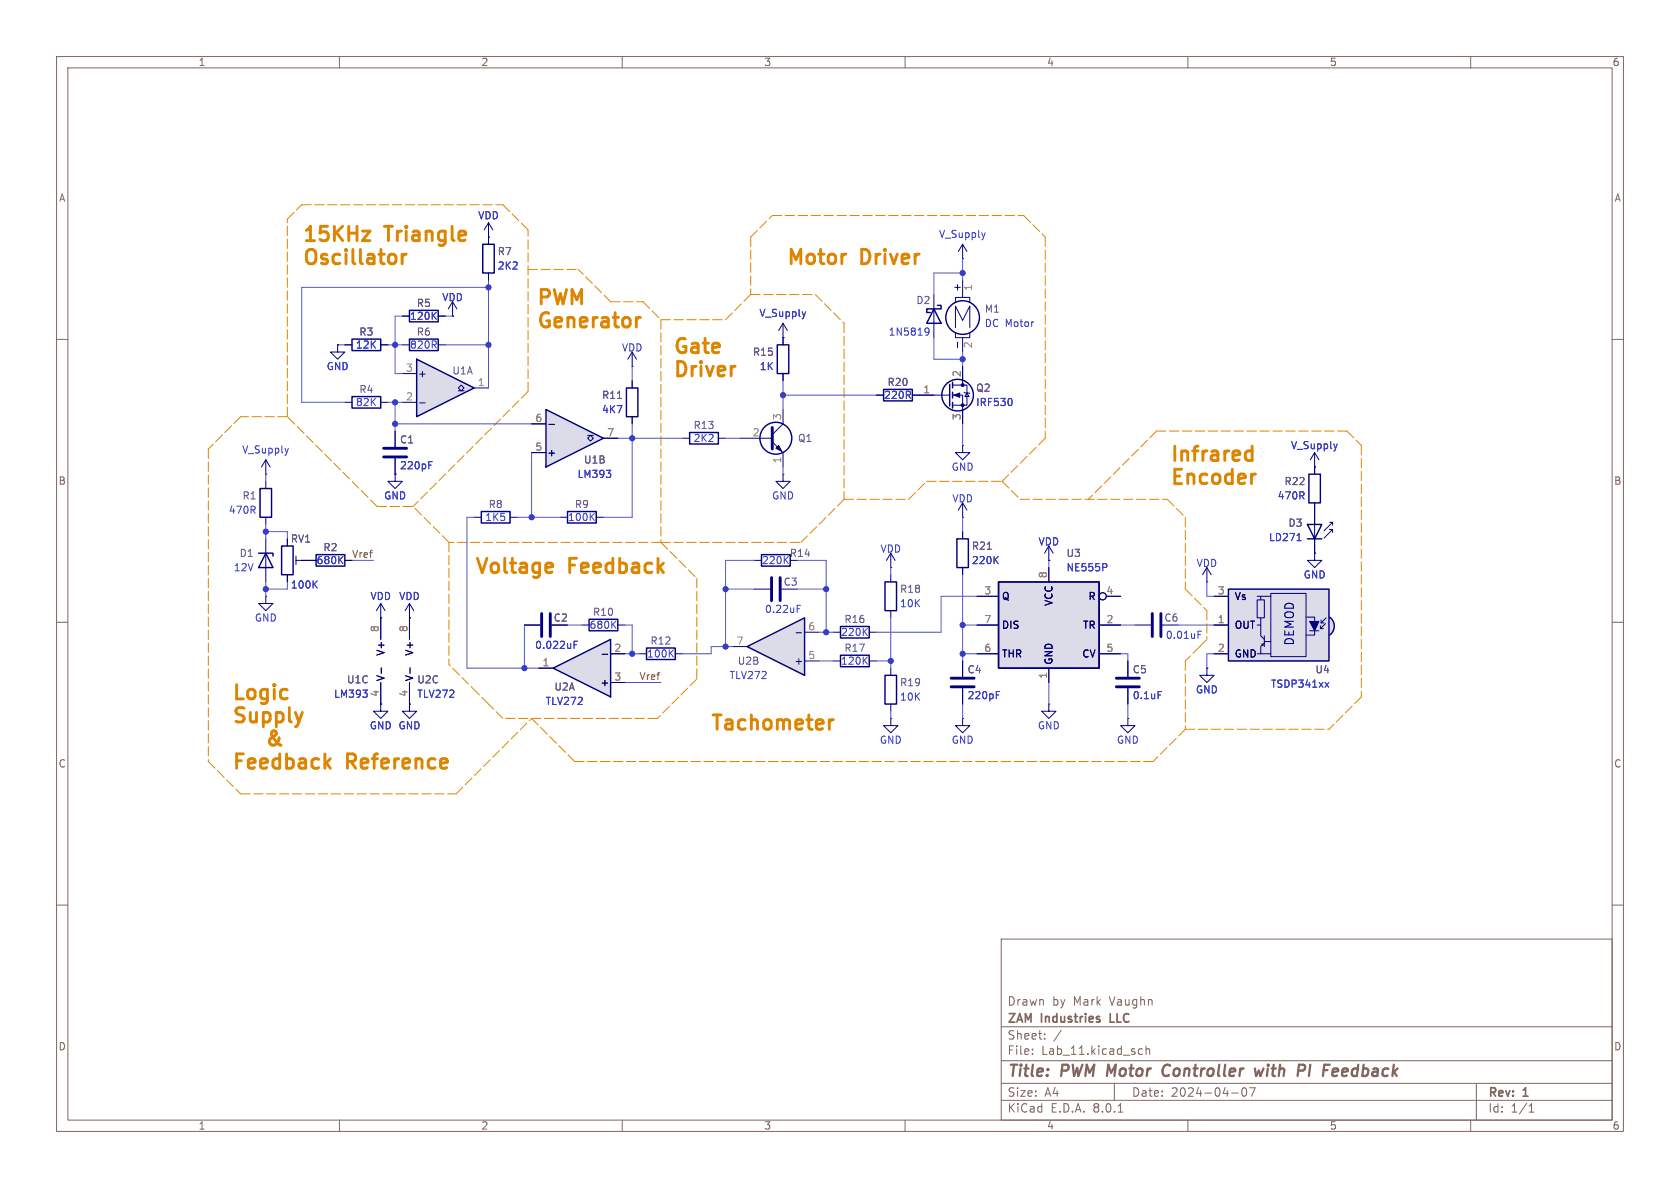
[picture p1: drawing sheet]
<svg xmlns="http://www.w3.org/2000/svg" width="297mm" height="210mm" viewBox="0 0 297 210" stroke-linecap="round" stroke-linejoin="round" font-family="sans-serif">
<g fill="none" stroke="#83655e" stroke-width=".18">
<path d="M10 10h277v190h-277zM12 12h273v186h-273zM60 10v2M110 10v2M160 10v2M210 10v2M260 10v2M10 60h2M285 60h2M10 110h2M285 110h2M10 160h2"/>
<path d="M285 160h2M177 166h108v32h-108zM60 198v2M110 198v2M160 198v2M177 194.5h108M177 191.5h108M177 187.5h108M177 181.5h108M182.5 186.3v.1M182.5 185.5v.1M184.7 183.6v.1"/>
<path d="M184.7 182.8v.1M187.6 182.1l-1.3 2M197 191.5v3M197.7 196.6h.8M201.4 186.3h.6M201.4 185.5h.6M202.6 185.5l.2-.1 .4 .1v.9M202.6 184.9v1.5M210 198v2M217.7 193.2h1.2M219.7 192.4l.2-.1a.81 .81 0 0 1 .6 .6 .81 .81 0 0 1-.3 .8l-.2 .1a.81 .81 0 0 1-.3-1.4zM220.9 192.3h1l-.7 1.5"/>
<path d="M260 198v2M261 191.5v6.5M270.3 196.6h.9M270.3 195.5l.4-.4v1.5"/>
</g>
<path d="M205.5 189.4a.69 .69 0 0 0 .3 .7 .69 .69 0 0 0 .8 0M206.5 188.2a.88 .88 0 0 0-1 .9M221.8 188.9l.3 1.3 .5-.9 .2 .9 .6-1.3M231.6 188.2l-.2 2M236.5 189l.1 .4-1 .1" fill="none" stroke="#83655e" stroke-width=".4"/>
<path d="M196.3 179.2v1.5h.7" fill="none" stroke="#83655e" stroke-width=".3"/>
<g fill="none" stroke="#000084" stroke-width=".18">
<path d="M86.4 41.9v1.3M86.4 48.3v1.2M47 85.1v1.3M47 91.4v1.3M47 95.3v7.6M54.6 99.1h1.3M61 99.1h1.2M157.5 118.1v1.3M157.5 124.5v1.2M170.2 127v1.3h1.2l-1.2 1.2-1.3-1.2h1.3M170.2 127h.1M185.4 124.5v1.2h1.3l-1.3 1.3-1.3-1.3h1.3"/>
<path d="M185.4 124.5h.1"/>
</g>
<path d="M85.3 43.2h2.1v5.1h-2.1zM45.7 97.8h2.6v.5M46 86.4h2v5h-2zM47 97.8l1.3 2.5h-2.6zM55.9 98h5.1v2.1h-5.1zM156.5 119.4h2v5.1h-2z" fill="none" stroke="#000084" stroke-width=".25"/>
<path d="M60.1 98.9l.5 .7M60.6 98.4l-.7 .7" fill="none" stroke="#353dd0" stroke-width=".18"/>
<path d="M73.7 63.5l10.1 5.1-10.1 5.1z" fill="#dcdbe8"/>
<path d="M62.2 59.9h5.1v2.1h-5.1zM72.4 59.9h5.1v2.1h-5.1zM62.2 70.1h5.1v2h-5.1zM73.7 63.5l10.1 5.1-10.1 5.1zM110.7 68.6h2.1v5.1h-2.1zM49.8 96.5h2v5.1h-2zM148.6 115.8h5.1v2.1h-5.1zM148.6 110.7h5.1v2.1h-5.1z" fill="none" stroke="#000084" stroke-width=".25"/>
<g fill="none" stroke="#000084" stroke-width=".18">
<path d="M61 71.1h1.2M61 61h1.2M67.3 71.1h1.3M67.3 61h1.3M71.1 71.1h2.6M71.1 66h2.6M71.1 61h1.3M77.5 61h1.2M81 69.1h.5l-.5-.5 .5-.5 .5 .5-.5 .5h.5M83.8 68.6h2.6M111.8 67.3v1.3M111.8 73.7v1.2"/>
<path d="M50.8 95.3v1.2M52.3 98.3v1.5M52.3 99.1h2.3M47 105.4v1.3h-1.3l1.3 1.3 1.3-1.3h-1.3M47 105.4h.1M50.8 101.6v1.3M147.3 116.8h1.3M147.3 111.8h1.3M153.7 116.8h1.2M153.7 111.8h1.2M157.5 127v1.3h1.2l-1.2 1.2-1.3-1.2h1.3M157.5 127h.1"/>
</g>
<path d="M74.2 71.2h1" fill="none" stroke="#15005e" stroke-width=".18"/>
<path d="M109.2 70.4h.7" fill="none" stroke="#655885" stroke-width=".18"/>
<path d="M55.5 103.2l.6 .8M56.1 102.7l-.8 .7M152.8 116.7l.5 .7M152.8 111.6l.5 .7M153.3 116.1l-.7 .8M153.3 111.1l-.7 .7" fill="none" stroke="#353dd0" stroke-width=".18"/>
<path d="M176.5 102.9h17.8v15.2h-17.8z" fill="#dcdbe8"/>
<path d="M100.3 90.4h5.1v2.1h-5.1zM176.5 102.9h17.8v15.2h-17.8z" fill="none" stroke="#000084" stroke-width=".25"/>
<g fill="none" stroke="#000084" stroke-width=".18">
<path d="M99.1 91.4h1.2M105.4 91.4h1.3M172.7 110.5h3.8M172.7 105.4h3.8M172.7 115.6h3.8M185.4 100.3v2.6M185.4 118.1v2.6M194.3 110.5h3.8M194.3 115.6h3.8M195.6 105.4h2.5"/>
<circle cx="194.9" cy="105.4" r=".63"/>
</g>
<path d="M104.5 91.3l.6 .7M105.1 90.7l-.7 .8M195.6 99.7l.1 .2-.1 .3" fill="none" stroke="#353dd0" stroke-width=".18"/>
<path d="M97.8 118.1l10.1-5.1v10.2z" fill="#dcdbe8"/>
<path d="M85.1 90.4h5.1v2.1h-5.1zM169.2 95.3h2v5h-2zM97.8 118.1l10.1-5.1v10.2zM156.5 102.9h2v5.1h-2z" fill="none" stroke="#000084" stroke-width=".25"/>
<g fill="none" stroke="#000084" stroke-width=".18">
<path d="M86.4 39.4l-.8 1.2M86.4 39.4v2.5M86.4 39.4l.7 1.2M86.4 41.9h.1M59.7 61v1.2h1.3l-1.3 1.3-1.3-1.3h1.3M59.7 61h.1M69.8 76.2v2.8M111.8 64.8h.1M111.8 62.2l-.8 1.3M111.8 62.2v2.6M111.8 62.2l.7 1.3M170.2 78.7v1.3h1.2l-1.2 1.3-1.3-1.3h1.3"/>
<path d="M170.2 78.7h.1M47 83.8h.1M47 81.3l-.8 1.3M47 81.3v2.5M47 81.3l.8 1.3M69.8 83.8v1.3h1.3l-1.3 1.3-1.2-1.3h1.2M69.8 83.8h.1M69.8 81v2.8M83.8 91.4h1.3M90.2 91.4h1.2M157.5 97.8l-.8 1.3M157.5 97.8v2.5"/>
<path d="M157.5 97.8l.7 1.3M170.2 94v1.3M185.4 99.1h.1M185.4 96.5l-.7 1.3M185.4 96.5v2.6M185.4 96.5l.8 1.3M95.2 118.1h2.6M107.9 115.6h2.6M157.5 100.3h.1M157.5 101.6v1.3M157.5 108v1.2M170.2 100.3v1.3"/>
<path d="M107.9 120.7h2.6"/>
</g>
<path d="M106.5 115.7h.9" fill="none" stroke="#15005e" stroke-width=".18"/>
<path d="M67.8 79.2h4.1M67.8 80.8h4.1" fill="none" stroke="#000084" stroke-width=".51"/>
<path d="M51 79.2l-.3 .9M75.8 82.2h.4M75.8 81.6h.6M175.9 98.9l.6 .7M176.5 98.4l-.8 .7" fill="none" stroke="#353dd0" stroke-width=".18"/>
<path d="M174.5 97.1h.8" fill="none" stroke="#655885" stroke-width=".18"/>
<path d="M96.5 72.4l10.2 5.1-10.2 5.1z" fill="#dcdbe8"/>
<path d="M96.5 72.4l10.2 5.1-10.2 5.1zM231.1 92.7h2.6l-1.3 2.6zM231.1 95.3h2.6M231.4 83.8h2v5.1h-2z" fill="none" stroke="#000084" stroke-width=".25"/>
<g fill="none" stroke="#000084" stroke-width=".18">
<path d="M80 55.9h.1M80 53.3l-.8 1.3M80 53.3v2.6M80 53.3l.8 1.3M94 74.9h2.5M103.9 77h.5l-.5 .5 .5 .5 .5-.5-.5-.5h.5M106.7 77.5h2.5M94 80h2.5M232.4 97.8v1.3h1.3l-1.3 1.2-1.3-1.2h1.3M232.4 97.8h.1M232.4 82.6h.1M232.4 80v3.8"/>
<path d="M232.4 88.9v8.9M232.4 80l-.8 1.3M232.4 80l.8 1.3M235.1 92.3h.5l-1.5 1.6M235.6 94.1v-.5h-.5h.5l-1.5 1.5M235.6 92.3v.5M67.3 109.2v3.8M72.4 109.2v3.8M133.3 104.1h2.8M200.7 110.5h2.8M213.4 102.9h.1M213.4 100.3l-.8 1.3"/>
<path d="M213.4 100.3v2.6M213.4 100.3l.7 1.3M67.3 124.5v1.2h1.3l-1.3 1.3-1.3-1.3h1.3M67.3 124.5h.1M67.3 120.7v3.8M72.4 124.5v1.2h1.3l-1.3 1.3-1.3-1.3h1.3M72.4 124.5h.1M72.4 120.7v3.8"/>
</g>
<path d="M97 75h1M67.4 118.1v.9M72.5 118.1v.9" fill="none" stroke="#15005e" stroke-width=".18"/>
<path d="M236.4 78.5l-.3 .8M107.2 83.1h.8l-.5 .5M107.9 83.7v.6M229.3 95.6h.7M140.9 107.6h.4M140.9 107h.6M211.8 112.2h.4M211.8 111.6h.6M64.1 122h.8l-.4 .5M64.9 122.6v.5" fill="none" stroke="#353dd0" stroke-width=".18"/>
<path d="M136.4 102.1v4.1M137.9 102.1v4.1M203.7 108.5v4M205.2 108.5v4" fill="none" stroke="#000084" stroke-width=".51"/>
<path d="M235.1 109.1a1.97 1.97 0 0 1 0 3.2l-1.2-1.6z" fill="#dcdbe8" stroke="#dcdbe8" stroke-width=".18"/>
<path d="M217.2 104.1h17.7v12.7h-17.7z" fill="#dcdbe8"/>
<path d="M134.6 98h5.1v2.1h-5.1zM217.2 104.1h17.7v12.7h-17.7zM235.1 109.1a1.97 1.97 0 0 1 0 3.2" fill="none" stroke="#000084" stroke-width=".25"/>
<g fill="none" stroke="#000084" stroke-width=".18">
<path d="M133.3 99.1h1.3M199.4 116.8v2.8M213.4 118.1v1.3h1.2l-1.2 1.3-1.3-1.3h1.3M213.4 118.1h.1M214.6 115.6h2.6M214.6 105.4h2.6M214.6 110.5h2.6M222.2 106h1.3v3.2h-1.3zM222.2 105.4h.7v.6M222.2 110.5h.7v1.9l.6 .6M222.9 115.6h1.8M222.9 105.4h1.8"/>
<path d="M222.9 109.2v1.3M223.1 113.8v.2h.3M223.5 113.7l-.6 .6v1.3h-.7M223.5 113.4h1.2M223.5 112.4v1.9M224.7 104.9h6.2v11.2h-6.2zM230.9 109.1h1.5v3.2h-1.5M231.5 111.5h1.7M233.4 111.1h.5M233.4 110.6v.5M233.6 110.1h.5M233.6 109.6v.5"/>
<path d="M234.3 110.2l-.9 .9M234.4 109.2l-.8 .9M199.4 121.7v2.8"/>
</g>
<path d="M231.5 109.9h1.7l-.8 1.6z" fill="#000084" stroke="#000084" stroke-width=".18"/>
<path d="M138.8 98.9l.6 .7M139.4 98.4l-.8 .7M204.7 122.2h.6M234.2 120.6l.7 .9M234.9 120.6l-.7 .9" fill="none" stroke="#353dd0" stroke-width=".18"/>
<path d="M197.4 119.9h4M197.4 121.4h4" fill="none" stroke="#000084" stroke-width=".51"/>
<path d="M132.1 114.3l10.1-5.1v10.2z" fill="#dcdbe8"/>
<g fill="none" stroke="#000084" stroke-width=".25">
<path d="M72.4 54.9h5.1v2h-5.1zM165.1 54.6l1.3 2.6h-2.6zM165.7 54h.7v.6h-2.6v.6h.7M121.9 76.5h5.1v2h-5.1zM137.4 61h2v5h-2zM156.2 68.8h5.1v2.1h-5.1zM167.9 67.9v3.9M168.4 67.6v1M168.4 69.3v1.1M168.4 71.1v1M104.1 109.5h5.1v2h-5.1zM114.3 114.6h5.1v2h-5.1z"/>
<path d="M132.1 114.3l10.1-5.1v10.2z"/>
<circle cx="170.2" cy="56.1" r="2.97"/>
<circle cx="137.2" cy="77.5" r="2.82"/>
<circle cx="169.3" cy="69.8" r="2.79"/>
</g>
<g fill="none" stroke="#000084" stroke-width=".18">
<path d="M71.1 55.9h1.3M77.5 55.9h1.2M80 55.9h.1M86.4 41.9h.1M86.4 41.9v1.3M86.4 48.3v1.2M138.4 59.7h.1M138.4 57.2v3.8M138.4 57.2l-.7 1.2M138.4 57.2l.8 1.2M165.1 52.1v7.6M168.9 58.9v.8h2.5v-.8"/>
<path d="M168.9 53.3v-.7h2.5v.7M168.9 57.9v-3.8l1.3 2.5 1.2-2.5v3.8M170.2 45.7h.1M170.2 43.2v2.5M170.2 49.5v3.1M170.2 59.7v2.5M170.2 43.2l-.8 1.3M170.2 43.2l.7 1.3M59.7 61h.1M61 61h1.2M67.3 61h1.3M69.8 76.2v2.8"/>
<path d="M94 74.9h2.5M106.7 77.5h2.5M111.8 67.3v1.3M111.8 73.7v1.2M120.6 77.5h1.3M127 77.5h1.3M130.8 77.5h5.7M136.5 78.1l1.9 1.9v2.6M138.4 72.4v2.5l-1.9 1.9M138.4 66v1.3M154.9 69.9h1.3M161.3 69.9h6.6"/>
<path d="M168.4 69.9h1.8v5M168.4 68.1h2.5v3.5h-2.5M170.2 64.8v3.3M170.4 69.3l.2 .2h.7l.1 .1M170.9 69.5l.4 .6h-.7zM50.8 95.3v1.2M53.3 99.1h2.6M61 99.1h1.2M69.8 83.8h.1M69.8 81v2.8M94 80h2.5M138.4 83.8v1.3h1.3l-1.3 1.3-1.2-1.3h1.2"/>
<path d="M138.4 83.8h.1M170.2 91.4h.1M170.2 88.9v2.5M170.2 94v1.3M170.2 88.9l-.8 1.3M170.2 88.9l.7 1.3M185.4 99.1h.1M232.4 82.6h.1M232.4 97.8h.1M232.4 82.6v1.2M232.4 88.9v3.8M232.4 95.3v2.5"/>
<path d="M50.8 101.6v1.3M67.3 109.2h.1M67.3 106.7l.8 1.3M67.3 106.7v6.3M67.3 106.7l-.8 1.3M72.4 109.2h.1M72.4 106.7l.8 1.3M72.4 106.7v6.3M72.4 106.7l-.8 1.3M92.7 110.5h2.8M95.2 118.1h2.6M102.9 110.5h1.2"/>
<path d="M107.9 115.6h2.6M109.2 110.5h1.3M113 115.6h1.3M119.4 115.6h1.2M129.5 114.3h2.6M142.2 116.8h2.6M142.2 111.8h2.6M170.2 100.3v1.3M170.2 116.8v2.8M172.7 110.5h3.8M172.7 115.6h3.8M172.7 105.4h3.8"/>
<path d="M185.4 100.3v2.6M185.4 118.1v2.6M194.3 110.5h3.8M194.3 115.6h3.8M195.6 105.4h2.5M199.4 116.8v2.8M213.4 118.1h.1M214.6 110.5h2.6M214.6 115.6h2.6M214.6 105.4h2.6M67.3 124.5h.1M67.3 120.7v3.8"/>
<path d="M72.4 124.5h.1M72.4 120.7v3.8M107.9 120.7h2.6M170.2 121.7v2.8M199.4 127v1.3h1.3l-1.3 1.2-1.3-1.2h1.3M199.4 127h.1M199.4 121.7v2.8"/>
<circle cx="194.9" cy="105.4" r=".63"/>
</g>
<path d="M97 75h1M169.3 60.5v.9M67.4 118.1v.9M72.5 118.1v.9M106.5 115.7h.9M140.7 111.9h1" fill="none" stroke="#15005e" stroke-width=".18"/>
<path d="M136.5 75.6v3.8M95.8 108.5v4M97.3 108.5v4M168.1 119.9h4.1M168.1 121.4h4.1" fill="none" stroke="#000084" stroke-width=".51"/>
<g fill="none" stroke="#353dd0" stroke-width=".18">
<path d="M76.6 55.7l.5 .8M77.1 55.2l-.7 .7M142.4 55.1l-.3 .9M163.6 58h.4l.2 .1a.84 .84 0 0 1-.3 1.2h-.3M164.2 58.5l-.2 .3-.4-.1M174.2 41.1l-.3 .9M178.8 70.6l.1 .3-.1 .7M236.4 78.5l-.3 .8M60.1 98.9l.5 .7M60.6 98.4l-.7 .7M75.8 82.2h.4M75.8 81.6h.6"/>
<path d="M107.2 83.1h.8l-.5 .5M107.9 83.7v.6M175.9 98.9l.6 .7M176.5 98.4l-.8 .7M195.6 99.7l.1 .2-.1 .3M229.3 95.6h.7M55.5 103.2l.6 .8M56.1 102.7l-.8 .7M101.5 114h.4M101.5 113.4h.6M108.3 110.3l.6 .8M108.9 109.8l-.7 .7"/>
<path d="M118.5 115.4l.5 .7M119 114.9l-.7 .7M64.1 122h.8l-.4 .5M64.9 122.6v.5M176.1 122.9h.5M176.1 122.2h.6M204.7 122.2h.6M234.2 120.6l.7 .9M234.9 120.6l-.7 .9"/>
</g>
<g fill="#000084" stroke="#000084" stroke-width=".18">
<path d="M137.2 79.2l.5-.5 .5 1.1z"/>
<path d="M168.7 69.9l1-.4v.7z"/>
<circle cx="170.2" cy="71.6" r=".25"/>
<circle cx="170.2" cy="68.1" r=".25"/>
</g>
<path d="M64.1 40.8h1.3l-1.3 1.7h1.3M71.1 44.9v1.7M113.2 56.1l-.5 .1M220.6 79.7l.8 .1M221.4 78.9v2.5M221.4 81.3l-.8 .1M48.1 130.1l.9 1.1M48.6 130l-.7 .5a.69 .69 0 0 0-.1 1 .69 .69 0 0 0 .9 .1M147.3 127.2a.65 .65 0 0 0-.7 .5" fill="none" stroke="#dd8500" stroke-width=".51"/>
<g fill="none" stroke="#dd8500" stroke-width=".18" stroke-dasharray="1.7 .6">
<path d="M50.8 38.7l2.5-2.5M53.3 36.2h35.6M136.5 38.1h44.5M181 38.1l3.8 3.8M93.3 47.6h8.9M93.3 40.6l-4.4-4.4M107.9 53.3h5.8M107.9 53.3l-5.7-5.7M113.7 53.3l3.1 3.2M116.8 56.5h11.5M116.8 56.5v39.4M128.3 56.5l4.4-4.4"/>
<path d="M132.7 41.9v10.2M132.7 52.1h11.4M132.7 41.9l3.8-3.8M144.1 52.1l5.1 5.1M149.2 57.2v31.1M184.8 41.9v35.6M36.8 79.4v55.2M42.5 73.7l-5.7 5.7M50.8 73.7v-35M50.8 73.7h-8.3M93.3 69.2l-20.3 20.3M93.3 69.2v-28.6"/>
<path d="M184.8 77.5l-7.6 7.6M204.5 76.2l-12.1 12.1M238.1 76.2h-33.6M238.1 76.2l2.6 2.5M240.7 78.7v44.5M66.7 89.5h6.3M66.7 89.5l-15.9-15.8M79.4 95.9v21.6M79.4 95.9l-6.4-6.4M116.8 95.9l6.4 6.3M116.8 95.9h-37.4M116.8 95.9h24.8"/>
<path d="M149.2 88.3l-7.6 7.6M149.2 88.3h11.5M160.7 88.3l3.1-3.2M163.8 85.1h13.4M177.2 85.1l3.1 3.2M180.3 88.3h26.1M206.4 88.3l3.1 3.1M209.5 91.4v12.7M123.2 102.2v17.8M209.5 116.8v12.1M209.5 104.1l3.9 3.9M212.1 114.3l1.3-1.3"/>
<path d="M212.1 114.3l-2.6 2.5M213.4 108v5M36.8 134.6l5.7 5.7M84.5 122.6l-5.1-5.1M86.4 124.5l-1.9-1.9M88.9 127l-2.5-2.5M101.6 134.6l-7.6-7.6M116.2 127h-27.3M123.2 120l-7 7M203.8 134.6h-102.2M209.5 128.9l-5.7 5.7M209.5 128.9h25.4"/>
<path d="M240.7 123.2l-5.8 5.7M42.5 140.3h38.1M80.6 140.3l13.4-13.3"/>
</g>
<g fill="none" stroke="#5256d0" stroke-width=".18">
<path d="M71.1 55.9h-1.3v10.1h1.3M78.7 55.9h1.3M86.4 50.8h-33.1v20.3h7.7M86.4 49.5v19.1M165.1 59.7v3.8h5.1M170.2 45.7v3.8M170.2 48.3h-5.1v3.8M59.7 61h1.3M68.6 61h2.5M68.6 71.1h2.5M69.8 71.1v5.1M69.8 74.9h24.2"/>
<path d="M78.7 61h7.7M109.2 77.5h11.4M111.8 64.8v2.5M111.8 74.9v16.5h-5.1M128.3 77.5h2.5M138.4 67.3v5.1M138.4 69.9h16.5M170.2 62.2v2.6M170.2 74.9v3.8M47 83.8v1.3M47 92.7v2.6M47 94h3.8v1.3"/>
<path d="M62.2 99.1h3.8M83.8 91.4h-1.3v26.7h12.7M91.4 91.4h7.7M94 80v11.4M133.3 99.1h-5v15.2M138.4 82.6v1.2M141 99.1h5v12.7M170.2 91.4v2.6M185.4 99.1v1.2M47 102.9v2.5M50.8 102.9v1.2h-3.8M92.7 110.5v7.6"/>
<path d="M100.3 110.5h2.6M110.5 110.5h1.3v5.1M110.5 115.6h2.5M128.3 104.1h5M129.5 114.3h-3.8v1.3h-5.1M141 104.1h5M144.8 111.8h2.5M144.8 116.8h2.5M154.9 116.8h2.6M157.5 100.3v1.3M157.5 109.2v8.9M170.2 115.6h2.5"/>
<path d="M170.2 101.6v15.2M170.2 110.5h2.5M172.7 105.4h-6.3v6.4h-11.5M198.1 115.6h1.3v1.2M198.1 110.5h2.6M208.3 110.5h6.3M213.4 102.9v2.5h1.2M214.6 115.6h-1.2v2.5M110.5 120.7h6.3M157.5 125.7v1.3M170.2 124.5v2.5M185.4 120.7v3.8"/>
<path d="M199.4 124.5v2.5"/>
</g>
<path d="M109.2 70.4h.7M174.5 97.1h.8" fill="none" stroke="#655885" stroke-width=".18"/>
<g fill="#4026c4" stroke="#4026c4" stroke-width=".18">
<circle cx="86.4" cy="50.8" r=".46"/>
<circle cx="69.8" cy="74.9" r=".46"/>
<circle cx="47" cy="94" r=".46"/>
<circle cx="111.8" cy="77.5" r=".46"/>
<circle cx="92.7" cy="118.1" r=".46"/>
<circle cx="94" cy="91.4" r=".46"/>
<circle cx="47" cy="104.1" r=".46"/>
<circle cx="111.8" cy="115.6" r=".46"/>
<circle cx="69.8" cy="71.1" r=".46"/>
<circle cx="69.8" cy="61" r=".46"/>
<circle cx="86.4" cy="61" r=".46"/>
<circle cx="146" cy="104.1" r=".46"/>
<circle cx="146" cy="111.8" r=".46"/>
<circle cx="128.3" cy="114.3" r=".46"/>
<circle cx="128.3" cy="104.1" r=".46"/>
<circle cx="138.4" cy="69.9" r=".46"/>
<circle cx="170.2" cy="63.5" r=".46"/>
<circle cx="170.2" cy="48.3" r=".46"/>
<circle cx="157.5" cy="116.8" r=".46"/>
<circle cx="170.2" cy="115.6" r=".46"/>
<circle cx="170.2" cy="110.5" r=".46"/>
</g>
<g font-size="3.5" fill="#dd8500">
<text x="53.3" y="43.4">15KHz</text>
<text x="53.3" y="47.5">Oscillator</text>
<text x="68.4" y="43.4">Triangle</text>
<text x="138.9" y="47.5">Motor</text>
<text x="152.4" y="47.5">Driver</text>
<text x="94.7" y="54.6">PWM</text>
<text x="94.7" y="58.7">Generator</text>
<text x="118.9" y="63.2">Gate</text>
<text x="118.9" y="67.3">Driver</text>
<text x="206.8" y="82.3">Infrared</text>
<text x="206.8" y="86.4">Encoder</text>
<text x="83.8" y="102.1">Voltage</text>
<text x="100.8" y="102.1">Feedback</text>
<text x="40.9" y="124.4">Logic</text>
<text x="40.9" y="128.5">Supply</text>
<text x="125.5" y="129.8">Tachometer</text>
<text x="40.9" y="136.7">Feedback</text>
<text x="49.7" y="132.6">&amp;</text>
<text x="61.5" y="136.7">Reference</text>
</g>
<g font-size="2.8" fill="#83655e">
<text x="178" y="190.9">Title:</text>
<text x="187.7" y="190.9">PWM Motor</text>
<text x="207.2" y="190.9">Controller</text>
<text x="224.3" y="190.9">with</text>
<text x="232.7" y="190.9">PI</text>
<text x="237.9" y="190.9">Feedback</text>
</g>
<text font-size="2.1" fill="#000084" x="229" y="114.3" transform="rotate(-90 229 114.3)">DEMOD</text>
<g font-size="2.1" fill="#83655e">
<text x="178" y="178">Drawn</text>
<text x="186" y="178">by</text>
<text x="189.8" y="178">Mark</text>
<text x="196.3" y="178">Vaughn</text>
<text x="178" y="184">Sheet:</text>
<text x="178" y="181.2">ZAM</text>
<text x="184.2" y="181.2">Industries</text>
<text x="196.9" y="181.2">LLC</text>
<text x="178" y="186.7">File:</text>
<text x="184.1" y="186.7">Lab_11.kicad_sch</text>
<text x="178" y="196.9">KiCad</text>
<text x="178" y="194.1">Size:</text>
<text x="184.7" y="194.1">A4</text>
<text x="185.7" y="196.9">E.D.A.</text>
<text x="193.3" y="196.9">8.0.1</text>
<text x="200" y="194.1">Date:</text>
<text x="207" y="194.1">2024-04-07</text>
<text x="263" y="194.3">Rev:</text>
<text x="263" y="196.9">Id:</text>
<text x="267.1" y="196.9">1/1</text>
<text x="269.4" y="194.3">1</text>
</g>
<g font-size="1.8" fill="#83655e">
<text x="35" y="11.9">1</text>
<text x="85" y="11.9">2</text>
<text x="135" y="11.9">3</text>
<text x="185" y="11.9">4</text>
<text x="235" y="11.9">5</text>
<text x="285" y="11.9">6</text>
<text x="10.3" y="35.9">A</text>
<text x="285.3" y="35.9">A</text>
<text x="10.3" y="85.9">B</text>
<text x="285.3" y="85.9">B</text>
<text x="10.3" y="135.9">C</text>
<text x="285.3" y="135.9">C</text>
<text x="10.3" y="185.9">D</text>
<text x="285.3" y="185.9">D</text>
<text x="35" y="199.9">1</text>
<text x="85" y="199.9">2</text>
<text x="135" y="199.9">3</text>
<text x="185" y="199.9">4</text>
<text x="235" y="199.9">5</text>
<text x="285" y="199.9">6</text>
</g>
<g font-size="1.8" fill="#353dd0">
<text x="84.4" y="39">VDD</text>
<text x="87.9" y="47.9">2K2</text>
<text x="165.9" y="42.3">V_Supply</text>
<text x="78.1" y="53.4">VDD</text>
<text x="72.4" y="56.7">120K</text>
<text x="134.2" y="56.2">V_Supply</text>
<text x="157" y="59.5">1N5819</text>
<text x="174" y="58">DC Motor</text>
<text x="57.7" y="65.6">GND</text>
<text x="62.8" y="61.8">12K</text>
<text x="72.4" y="61.8">820R</text>
<text x="109.8" y="62.3">VDD</text>
<text x="134.2" y="65.6">1K</text>
<text x="62.8" y="72">82K</text>
<text x="156.2" y="70.7">220R</text>
<text x="172.5" y="72">IRF530</text>
<text x="106.3" y="73.3">4K7</text>
<text x="42.7" y="80.4">V_Supply</text>
<text x="70.6" y="83.2">220pF</text>
<text x="122.5" y="78.3">2K2</text>
<text x="168.1" y="83.4">GND</text>
<text x="228.1" y="79.6">V_Supply</text>
<text x="67.8" y="88.5">GND</text>
<text x="102" y="84.7">LM393</text>
<text x="136.4" y="88.5">GND</text>
<text x="168.3" y="89">VDD</text>
<text x="225.8" y="88.5">470R</text>
<text x="40.4" y="91">470R</text>
<text x="85.7" y="92.3">1K5</text>
<text x="100.3" y="92.3">100K</text>
<text x="224.2" y="95.9">LD271</text>
<text x="41.2" y="101.2">12V</text>
<text x="55.9" y="99.9">680K</text>
<text x="134.6" y="99.9">220K</text>
<text x="155.6" y="97.9">VDD</text>
<text x="171.7" y="99.9">220K</text>
<text x="183.5" y="96.6">VDD</text>
<text x="188.4" y="101.2">NE555P</text>
<text x="211.4" y="100.4">VDD</text>
<text x="51.3" y="104.2">100K</text>
<text x="65.4" y="106.3">VDD</text>
<text x="70.5" y="106.3">VDD</text>
<text x="159" y="107.5">10K</text>
<text x="230.4" y="102.5">GND</text>
<text x="45" y="110.1">GND</text>
<text x="104.1" y="111.4">680K</text>
<text x="135.1" y="108.6">0.22uF</text>
<text x="148.6" y="112.6">220K</text>
<text x="206" y="113.1">0.01uF</text>
<text x="94.5" y="114.9">0.022uF</text>
<text x="114.3" y="116.4">100K</text>
<text x="148.6" y="117.7">120K</text>
<text x="59" y="123.5">LM393</text>
<text x="73.7" y="123.5">TLV272</text>
<text x="96.4" y="124.8">TLV272</text>
<text x="128.9" y="120.2">TLV272</text>
<text x="159" y="124.1">10K</text>
<text x="171" y="123.8">220pF</text>
<text x="200.2" y="123.8">0.1uF</text>
<text x="211.3" y="122.8">GND</text>
<text x="224.6" y="121.8">TSDP341xx</text>
<text x="65.3" y="129.1">GND GND</text>
<text x="155.4" y="131.7">GND</text>
<text x="168.1" y="131.7">GND</text>
<text x="183.4" y="129.1">GND</text>
<text x="197.4" y="131.7">GND</text>
</g>
<g font-size="1.8" fill="#655885">
<text x="87.9" y="45.3">R7</text>
<text x="161.9" y="53.9">D2</text>
<text x="63.4" y="59.5">R3</text>
<text x="73.6" y="59.5">R6</text>
<text x="73.6" y="54.5">R5</text>
<text x="174" y="55.5">M1</text>
<text x="133" y="63.1">R15</text>
<text x="63.4" y="69.7">R4</text>
<text x="79.9" y="66.4">U1A</text>
<text x="106.3" y="70.7">R11</text>
<text x="156.8" y="68.4">R20</text>
<text x="172.5" y="69.4">Q2</text>
<text x="122.5" y="76">R13</text>
<text x="70.6" y="78.6">C1</text>
<text x="103.1" y="82.1">U1B</text>
<text x="141" y="78.3">Q1</text>
<text x="42.8" y="88.5">R1</text>
<text x="227" y="86">R22</text>
<text x="86.3" y="90">R8</text>
<text x="101.5" y="90">R9</text>
<text x="227.7" y="93.3">D3</text>
<text x="42.3" y="98.7">D1</text>
<text x="51.3" y="96.1">RV1</text>
<text x="57.1" y="97.6">R2</text>
<text x="139.5" y="98.7">R14</text>
<text x="171.7" y="97.4">R21</text>
<text x="188.4" y="98.7">U3</text>
<text x="138.4" y="103.7">C3</text>
<text x="159" y="105">R18</text>
<text x="104.7" y="109.1">R10</text>
<text x="149.2" y="110.3">R16</text>
<text x="205.7" y="110.1">C6</text>
<text x="114.9" y="114.1">R12</text>
<text x="130.3" y="117.7">U2B</text>
<text x="149.2" y="115.4">R17</text>
<text x="171" y="119.2">C4</text>
<text x="200.2" y="119.2">C5</text>
<text x="232.5" y="119.2">U4</text>
<text x="61.3" y="121">U1C</text>
<text x="73.7" y="121">U2C</text>
<text x="97.9" y="122.3">U2A</text>
<text x="159" y="121.5">R19</text>
</g>
<g font-size="1.8" fill="#15005e">
<text x="169.9" y="51.7" transform="rotate(-90 169.9 51.7)">+</text>
<text x="73.8" y="66.9">+</text>
<text x="96.6" y="80.9">+</text>
<text x="177" y="106.3">Q</text>
<text x="186.3" y="107.2" transform="rotate(-90 186.3 107.2)">VCC</text>
<text x="192.3" y="106.3">R</text>
<text x="218.2" y="106.3">Vs</text>
<text x="177" y="111.4">DIS</text>
<text x="191.4" y="111.4">TR</text>
<text x="218.2" y="111.4">OUT</text>
<text x="68.2" y="116" transform="rotate(-90 68.2 116)">V+</text>
<text x="73.3" y="116" transform="rotate(-90 73.3 116)">V+</text>
<text x="140.3" y="117.7">+</text>
<text x="177" y="116.4">THR</text>
<text x="186.3" y="117.6" transform="rotate(-90 186.3 117.6)">GND</text>
<text x="191.2" y="116.4">CV</text>
<text x="218.2" y="116.4">GND</text>
<text x="68.2" y="120.5" transform="rotate(-90 68.2 120.5)">V-</text>
<text x="73.3" y="120.5" transform="rotate(-90 73.3 120.5)">V-</text>
<text x="106" y="121.5">+</text>
</g>
<g font-size="1.8" fill="#848484">
<text x="172.2" y="51.5" transform="rotate(-90 172.2 51.5)">1</text>
<text x="71.7" y="65.8">3</text>
<text x="172.2" y="61.7" transform="rotate(-90 172.2 61.7)">2</text>
<text x="71.7" y="70.9">2</text>
<text x="84.4" y="68.3">1</text>
<text x="163.1" y="69.6">1</text>
<text x="169.9" y="66.7" transform="rotate(-90 169.9 66.7)">2</text>
<text x="94.5" y="74.7">6</text>
<text x="107.2" y="77.2">7</text>
<text x="133" y="77.2">2</text>
<text x="138.2" y="74.4" transform="rotate(-90 138.2 74.4)">3</text>
<text x="169.9" y="74.4" transform="rotate(-90 169.9 74.4)">3</text>
<text x="94.5" y="79.8">5</text>
<text x="138.2" y="82" transform="rotate(-90 138.2 82)">1</text>
<text x="173.9" y="105.2">3</text>
<text x="185.2" y="102.3" transform="rotate(-90 185.2 102.3)">8</text>
<text x="195.5" y="105.2">4</text>
<text x="215.2" y="105.2">3</text>
<text x="67.1" y="111.8" transform="rotate(-90 67.1 111.8)">8</text>
<text x="72.1" y="111.8" transform="rotate(-90 72.1 111.8)">8</text>
<text x="142.8" y="111.5">6</text>
<text x="173.9" y="110.2">7</text>
<text x="195.5" y="110.2">2</text>
<text x="215.2" y="110.2">1</text>
<text x="95.8" y="117.9">1</text>
<text x="108.5" y="115.3">2</text>
<text x="130.1" y="114">7</text>
<text x="142.8" y="116.6">5</text>
<text x="173.9" y="115.3">6</text>
<text x="195.5" y="115.3">5</text>
<text x="215.2" y="115.3">2</text>
<text x="67.1" y="123.3" transform="rotate(-90 67.1 123.3)">4</text>
<text x="72.1" y="123.3" transform="rotate(-90 72.1 123.3)">4</text>
<text x="108.5" y="120.4">3</text>
<text x="185.2" y="120.1" transform="rotate(-90 185.2 120.1)">1</text>
</g>
<g font-size="1.8" fill="#b42d25">
<text x="62.1" y="98.7">Vref</text>
<text x="112.9" y="120.3">Vref</text>
</g>
<text font-size="1.8" fill="#000084" x="97.8" y="110.1">C2</text>
</svg>
